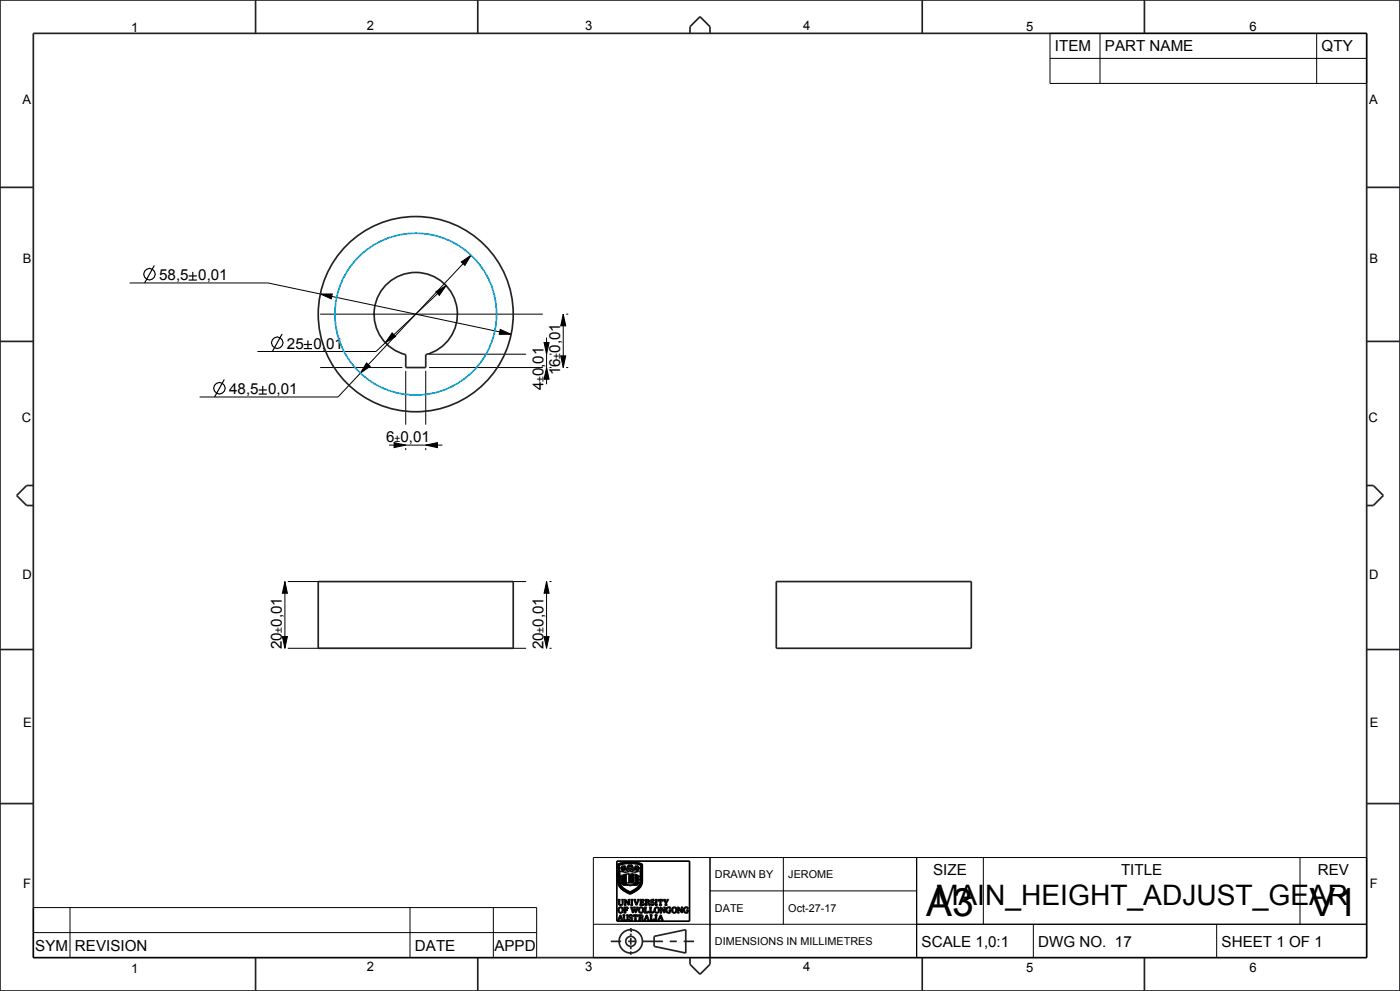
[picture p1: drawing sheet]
<svg xmlns="http://www.w3.org/2000/svg" width="420mm" height="297mm" viewBox="0 0 420 297" stroke-linecap="round" stroke-linejoin="round" font-family="sans-serif">
<g fill="none" stroke="#000" stroke-width=".51">
<path d="M185.1 258.1h21.8v18h-21.8zM185.3 259l1.5-.5 1.8-.2 2.2 .2 1.9 .5-.1 5.6-.3 1-.9 .9-2.4 1.4-1.8-.9-1.1-1-.7-1.6zM185.4 259.1l1.7-.5 2.1-.2 2 .2 1.4 .5v5.4l-.4 1.1-.9 .9-2.3 1.3-1.8-1-1.1-.9-.6-1.6zM185.6 259.2l1.5-.5 1.7-.1 2 .1 1.7 .5-.2 5.8-.8 1.2-1.9 1.2a1.1 1.1 0 0 1-1.6-.2l-1.6-1.1-.7-1.2zM185.8 259.3l1.4-.4 1.8-.1 1.8 .1 1.5 .4-.2 5.7-.9 1.2-2.1 1.3-2.2-1.3-1-1.2zM186.6 259.5l.4 .4 .5-.4-.2 .7 .3 .6-.5-.2-.6 .3 .2-.5-.5-.2 .5-.2zM186.7 259.6l.1 .4zM187.3 259.7l.1-.1-.2 .3zM188.4 259.2l.5 .1 .1 .4 .2-.4 .4-.1-.1 .6 .6 .2-.3 .3h-.5l-.3 .7-.3-.7-.7-.3 .6-.2zM188.6 259.4l.3 .3zM189.2 259.4h.3l-.3 .3zM189.5 259.9l.5 .1z"/>
<path d="M190.6 259.6l.3 .3zM191 259.9l-.5-.4v.4l.2 .3-.3 .6 .6-.2 .2 .3h.4l-.3-.5M191 259.9h.1M191 259.9l.4-.4v.6l.5 .1-.6 .2M191.4 259.6l-.2 .4zM185.4 269.6h.7l-.2 .2v1.1l.4 .3 .4-.3v-1l-.2-.3h.6l-.2 .2-.2 1.3-.5 .2-.5-.2-.1-1.3zM185.8 273.2h.1M185.9 272.1l.4-.1 .3 .3 .1 .8-.3 .4-.6-.3zM185.9 261.2l1.8 .2 1.4-.2 1.2 .2 1.8-.2v3.2l-.5 1.1-.9 .9-1.7 .9-1.9-1.1-.7-.7-.4-.9zM186.1 274.5v.1a.3 .3 0 0 1 .2 .3 .3 .3 0 0 1-.4 .3zM186.1 274.2l.9 1.6h-.8l.3-.1-.2-.5h-.5l-.2 .5 .2 .1h-.5zM186.3 260.2h.1"/>
<path d="M186.3 260.2l.3-.1zM186.3 264.5h.2zM186.3 262.6l.2 .1zM186.3 263.3l.4 .3-.2 .3-.3-.3zM186.3 262.4l.4 .2-.3 .4-.2-.3zM186.3 264.2l.4 .2-.3 .4-.2-.3zM186.7 260.6l.1-.1-.2 .3zM186.8 262.2h.2l-.1 2.9 2.1 .2 2.2-.2v-2.6l-.1 2.5-.1-2.8h.3v2.1a.68 .68 0 0 1-.1 .9 .68 .68 0 0 1-.9 0l-1.3 .2-2.2-.2zM186.8 274.2h.7l-.2 .2v1l.5 .4 .4-.4v-.9l-.3-.3h.6l-.2 .2-.2 1.3-.5 .2-.4-.2-.1-1.3zM186.9 260.5l.4-.3-.1 .2zM187.1 260.6h.1M187.1 271.9h1.3v.5l-.4-.4a.34 .34 0 0 0-.5 .3 .34 .34 0 0 0 .4 .4l.2-.3v.7l-.5-.3v.6l.2 .2h-.7l.2-.3v-1.2z"/>
<path d="M187.2 262.1l-.1 2.7zM187.3 269.6h.4l.9 1.3v-1l-.2-.3h.6l-.3 .3v1.4l-1.1-1.4v1.1l.3 .3h-.6l.2-.3v-1.1zM187.3 262l1.6 .1v.1l-.3-.1 .3 .2v.2l-.3-.1 .3 .2v.2l-.3-.1 .3 .3h-.3l.3 .3-.3-.1 .3 .2v.2l-.3-.1 .3 .2-.3 .1 .3 .3h-.3l.3 .1v.2l-.3-.1 .3 .4h-1.6zM187.4 264.1l.3 .1M187.4 264.1l.1 .1M187.4 262.8h.5zM187.4 264.4h.5zM187.4 263.9h.5zM187.4 262.5h.5zM187.4 263.6h.5zM187.4 263.1h.5zM187.4 262.2h.5z"/>
<path d="M187.5 264.2h.1M187.5 263.4h.3M187.5 260.2l.9 .8-.7-.3zM187.7 264.2h-.2M187.7 264.2h.2h-.4M187.8 263.3l-.3 .1M187.8 263.3h.1M187.8 263.3v.1M188.1 260l.4-.1zM188.7 263.5h.1M188.8 260.2l.5 .1-.4 .1zM188.8 274.3l.9-.1v.4l-.4-.3-.4 .2 .8 .7-.3 .6-.8 .1v-.5l.5 .4 .5-.3-.9-.6z"/>
<path d="M189.1 262.1l1.7-.1v2.6l-1.7 .1zM189.2 269.6h.7l-.2 .2v1.2l.2 .3h-.7l.2-.3v-1.2zM189.4 263l.9 .1zM189.4 262.2l.9 .1zM189.4 263.5l.9 .2zM189.4 262.7l.9 .1zM189.4 262.7h.1M189.4 263.8l.9 .1zM189.4 264l.9 .2zM189.4 263.8h.1M189.4 263.2l.8 .2M189.4 263.2v.1"/>
<path d="M189.4 262.4l.9 .2zM189.4 263.3l.9 .1M189.4 264.3l.9 .2zM190 274.2h1.3v.5l-.5-.4v1.4l.2 .1h-.8l.3-.1v-1.4l-.6 .4zM190.1 269.6h.7l-.2 .2 .4 1.2 .4-1.1-.2-.3h.6l-.8 1.7zM190.2 262.6h.1M190.2 264.4h.1M190.2 263.4h.1M190.3 272.5l-.5 1.1-.7-1.7h.7l-.2 .2 .3 1.1 .4-.9-.3-.4h.7l-.2 .2 .3 1.1 .1-.4M190.3 272.5h.1M190.3 272.5l.5 1.1 .7-1.7h-.6l.2 .2-.1 .6M190.4 260.2h.1l-.1 .4-.7 .4z"/>
<path d="M190.8 260.2l.3 .3zM190.8 260.2h.1M190.9 271.3h.1M190.9 262.1l.1 2.7zM190.9 260.1l.3 .3zM190.9 272.8h.1M191.1 265h.1M191.2 260.5l.3 .3zM191.3 260.4h.1M191.4 263.5l.4-.1a.25 .25 0 0 1 .1 .3 .25 .25 0 0 1-.3 .1l.1-.2zM191.4 264.4l.4-.1v.5h-.2l.1-.2zM191.4 262.6l.4-.2v.6h-.2l.1-.3z"/>
<path d="M191.4 260.1l.4 .1zM191.5 274.2l1.3 .2v.4l-.4 .2 .3 .2 .4 .7-.4-.1-.2-.6-.3-.1h-.2v.6l.3 .1h-.8l.3-.1v-1.3zM191.8 262.4h.1M191.9 269.6h1.3v.5l-.5-.4a.32 .32 0 0 0-.3 .3 .32 .32 0 0 0 .2 .4l.3-.3v.6l-.2-.2h-.3a.44 .44 0 0 0 .1 .5 .44 .44 0 0 0 .5 .1l.3-.3v.5h-1.4l.3-.5-.1-1zM192 272.1l.5-.1 .3 .3v.8l-.3 .4-.6-.4zM192 274.3l.5 .1v.5l-.5 .1zM193.3 271.9h.7l-.3 .2v1.4l.6-.1 .3-.4v.6h-1.4l.3-.2v-1.3zM193.7 271.1l-.2 .2h.7l-.2-.2M193.7 271.1v-1.3l-.2-.2 1 .1 .3 .4-.4 .3 .3 .2 .3 .7-.4-.1-.3-.7h-.4v.6M193.7 271.1h.1M193.9 269.7l.6 .1-.1 .5-.5 .1zM193.9 271.1h.1"/>
<path d="M194 274.5v.3a.24 .24 0 0 1 .1 .4 .24 .24 0 0 1-.4-.1zM194 274.2l.9 1.6h-.8l.2-.1-.1-.5h-.5l-.2 .5 .2 .1h-.5zM194.8 271.9h.7l-.2 .2v1.4l.5-.1 .3-.4a.5 .5 0 0 1-.2 .6 .5 .5 0 0 1-.6 0h-.5l.2-.4v-1.1zM194.9 274.2h.8l-.2 .2v1.4l.5-.1 .2-.4 .1 .5h-1.3l.2-.1v-1.3zM195.3 269.8l.9-.2v.5l-.4-.4-.4 .2 .8 .7-.2 .6-.8 .1v-.5l.5 .4 .4-.3-.9-.6zM196.4 274.2h.8l-.3 .2v1.3l.3 .1h-.8l.3-.1v-1.3zM196.5 269.6h.7l-.2 .2v1.2l.2 .3h-.7l.3-.2v-1.2zM196.8 272.1l.4-.1 .3 .3v.7l-.2 .5h-.4l-.3-.3zM197.5 269.6h.8a.4 .4 0 0 1 .5 .1 .4 .4 0 0 1 .1 .4l-.6-.4v1.4l.2 .2h-.7l.2-.2v-1.4l-.5 .4zM198 271.9a1.64 1.64 0 0 1 1.2 1.2l.1 .1v-1l-.3-.3h.7l-.3 .3v1.4l-1.1-1.4v1.1l.3 .3h-.6l.2-.5v-1zM198.1 274.5l.3 .7h-.5zM198.2 274.2l.8 1.6h-.7l.2-.1-.1-.5h-.5l-.2 .5 .2 .1h-.5z"/>
<path d="M199 269.6h.7l-.2 .2 .1 .3a.27 .27 0 0 0 .4 .2 .27 .27 0 0 0 .2-.4l-.2-.3h.6l-.7 1v.5l.3 .2h-.8l.3-.2v-.5zM200 272.1l1.1-.2v.5l-.4-.4-.4 .1-.3 .7 .2 .5 .4 .2 .3-.1v-.5l-.2-.1h.6l-.2 .7-.6 .1-.6-.3-.2-.6zM202 272.1l.4-.1 .3 .3 .1 .8-.4 .4-.6-.3zM203.2 271.9a1.51 1.51 0 0 1 1.3 1.2l.1-.9-.3-.3h.6l-.2 .3v1.4l-1.2-1.4 .1 1.1 .2 .3h-.6l.2-.7v-.8zM205.3 272.1l1.1-.2v.5l-.7-.4-.4 .8 .2 .5 .4 .2 .3-.1v-.5l-.3-.1h.7l-.2 .7-.6 .1-.6-.3-.2-.6z"/>
<circle cx="189" cy="260" r=".16"/>
<circle cx="186.2" cy="272.8" r=".83"/>
<circle cx="186.4" cy="263.6" r=".1"/>
<circle cx="187" cy="260.2" r=".17"/>
<circle cx="192.3" cy="272.8" r=".82"/>
<circle cx="197" cy="272.7" r=".82"/>
<circle cx="202.3" cy="272.7" r=".82"/>
</g>
<g fill="none" stroke="#000" stroke-width=".35">
<path d="M46.3 79.6l-2.9 5.2M56.6 82.7h2.5M56.6 83.9h2.5M57.8 81.5v2.4M67.3 113.7l-2.9 5.3M77.6 116.9h2.5M77.6 118.1h2.5M78.8 115.7v2.4M84.6 100.1l-2.9 5.2M91.2 103.2h2.4M91.2 104.5h2.4M92.4 102v2.5"/>
<circle cx="44.8" cy="82.2" r="1.72"/>
<circle cx="65.8" cy="116.4" r="1.72"/>
<circle cx="83.1" cy="102.7" r="1.72"/>
</g>
<g fill="#000">
<path d="M138.4 78.5l2.9-2-1.8 3zM96.1 88.1h3.6l-.3 1.5zM130.8 87.4l3-1.8-2 2.9zM169 94.2l.7 3.5h-1.5zM110 108.8l1.1 1-3 2zM117.6 99.8l1.1 1.1-3.1 1.8zM150.1 98.7l3.2 1.5h-3.5zM164 110.2l.7 3.5h-1.5zM163.2 102.7h1.5l-.7 3.5zM168.2 106.7h1.5l-.7 3.5zM118.2 132.7l3.5 .7-3.5 .8zM127.7 133.4l3.5-.7v1.5z"/>
<path d="M85.5 174.3l.7 3.5h-1.5zM164 174.3l.7 3.5h-1.5zM84.7 190.8h1.5l-.7 3.5zM163.2 190.8h1.5l-.7 3.5z"/>
</g>
<g fill="none" stroke="#000" stroke-width=".3">
<path d="M315 10h95v15h-95zM315 17.5h95M330 10v15M395 10v15M138.4 78.5l2.9-2-1.8 3zM141.3 76.5l-39.9 42.5h-41.5M38.9 84.8h41.5l72.9 15.4M96 94.2h66.8M96.1 88.1h3.6l-.3 1.5zM117.6 99.8l1.1 1.1-3.1 1.8zM130.8 87.4l3-1.8-2 2.9zM133.8 85.6l-21 19.7h-35.6"/>
<path d="M150.1 98.7l3.2 1.5h-3.5zM169 94.2l.7 3.5h-1.5zM169 94.2v16M169.8 94.2h.7M96 110.2h24.7M110 108.8l1.1 1-3 2zM121.7 111.2v16.1M127.7 111.2v16.1M128.7 110.2h34.1M128.7 106.2h29.1M163.2 102.7h1.5l-.7 3.5zM164 110.2l.7 3.5h-1.5z"/>
<path d="M164 101.2v14M164.8 110.2h.7M164.8 106.2h.7M168.2 106.7h1.5l-.7 3.5zM169.8 110.2h.7M116.7 133.4h16M118.2 132.7l3.5 .7-3.5 .8zM121.7 134.3v.6M127.7 133.4l3.5-.7v1.5zM127.7 134.3v.6M85.5 174.3l.7 3.5h-1.5zM85.5 174.3v20"/>
<path d="M86.3 174.3h71.5M164 174.3l.7 3.5h-1.5zM164 174.3v20M164.8 174.3h.7M84.7 190.8h1.5l-.7 3.5zM86.3 194.3h71.5M163.2 190.8h1.5l-.7 3.5zM164.8 194.3h.7M178 257h232v30h-232zM213 257v30M235 257v20M275 257v30"/>
<path d="M295 257v20M390 257v20M10 272h151v15h-151zM10 279.5h151M21 272v15M123 272v15M148 272v15M178 277h232M213 267h62M310 277v10M365 277v10"/>
</g>
<g fill="none" stroke="#222226" stroke-width=".51">
<path d="M0 0h420v297h-420zM10 10h400v277h-400zM76.7 0v10M143.3 0v10M207 10v-2l3-3 3 3v2M276.7 0v10M343.3 0v10M0 56.2h10M410 56.2h10M115.5 85.7a12.5 12.5 0 0 1 20 2.1 12.5 12.5 0 0 1-7.8 18.5v3.9h-6v-3.9a12.5 12.5 0 0 1-6.2-20.6zM0 102.3h10M410 102.3h10"/>
<path d="M10 145.5h-2l-3 3 3 3h2M410 145.5h2l3 3-3 3h-2M0 194.7h10M410 194.7h10M0 240.8h10M410 240.8h10M189.2 279.1h.1M189.2 278.1v1M189.2 279.8v.7M76.7 287v10M143.3 287v10M183.2 282.1h3.2"/>
<path d="M188.4 282.1h2.1M189.2 281.1v2M189.2 283.8v.7M189.2 285.1v1M192.6 282.1h6.3M196.2 280.6l9.5-2v7l-9.5-2zM200.9 282.1h2.1M205.1 282.1h3.1M207 287v2l3 3 3-3v-2M276.7 287v10M343.3 287v10"/>
<circle cx="189.2" cy="282.1" r="3.5"/>
<circle cx="189.2" cy="282.1" r="1.5"/>
</g>
<!-- layer: 02___PRT_ALL_AXES -->
<g fill="none" stroke="#222226" stroke-width=".51">
<path d="M95.5 174.3h58.5v20h-58.5zM232.9 174.3h58.5v20h-58.5z"/>
<circle cx="124.7" cy="94.1" r="29.3"/>
</g>
<!-- layer: 03___PRT_ALL_CURVES -->
<circle cx="124.7" cy="94.1" r="24.3" fill="none" stroke="#09c" stroke-width=".51"/>
<g font-size="11.7">
<text x="277.8" y="274.5">A3</text>
<text x="392.8" y="274.4">V1</text>
</g>
<text font-size="8.5" x="280.5" y="271.3">MAIN_HEIGHT_ADJUST_GEAR</text>
<g font-size="4.6">
<text x="316.5" y="15.3">ITEM</text>
<text x="331.5" y="15.3">PART NAME</text>
<text x="396.5" y="15.3">QTY</text>
<text x="47.8" y="83.9">58,5</text>
<text x="59.5" y="83.9">0,01</text>
<text x="86.1" y="104.5">25</text>
<text x="94" y="104.5">0,01</text>
<text x="168.1" y="105.7" transform="rotate(-90 168.1 105.7)">0,01</text>
<text x="163.1" y="112.7" transform="rotate(-90 163.1 112.7)">0,01</text>
<text x="168.1" y="112.5" transform="rotate(-90 168.1 112.5)">16</text>
<text x="68.7" y="118.1">48,5</text>
<text x="80.5" y="118.1">0,01</text>
<text x="163.1" y="117" transform="rotate(-90 163.1 117)">4</text>
<text x="115.9" y="132.5">6</text>
<text x="120.1" y="132.5">0,01</text>
<text x="84.6" y="187.8" transform="rotate(-90 84.6 187.8)">0,01</text>
<text x="163.1" y="187.8" transform="rotate(-90 163.1 187.8)">0,01</text>
<text x="84.6" y="194.6" transform="rotate(-90 84.6 194.6)">20</text>
<text x="163.1" y="194.6" transform="rotate(-90 163.1 194.6)">20</text>
<text x="279.9" y="262.3">SIZE</text>
<text x="336.3" y="262.3">TITLE</text>
<text x="395.3" y="262.3">REV</text>
<text x="10.6" y="285">SYM</text>
<text x="22.5" y="285">REVISION</text>
<text x="124.5" y="285">DATE</text>
<text x="148.3" y="285">APPD</text>
<text x="276.5" y="283.8">SCALE 1,0:1</text>
<text x="311.5" y="283.8">DWG NO. 17</text>
<text x="366.5" y="283.8">SHEET 1 OF 1</text>
</g>
<g font-size="3.9">
<text x="39.4" y="9.7">1</text>
<text x="110.1" y="9.1">2</text>
<text x="175.6" y="9.1">3</text>
<text x="240.9" y="9">4</text>
<text x="307.8" y="9.3">5</text>
<text x="374.8" y="9.3">6</text>
<text x="6.8" y="31.1">A</text>
<text x="410.8" y="31.1">A</text>
<text x="6.8" y="78.9">B</text>
<text x="410.8" y="78.9">B</text>
<text x="6.6" y="126.5">C</text>
<text x="410.6" y="126.5">C</text>
<text x="6.8" y="173.5">D</text>
<text x="410.8" y="173.5">D</text>
<text x="6.9" y="217.9">E</text>
<text x="410.9" y="217.9">E</text>
<text x="7" y="266.3">F</text>
<text x="411" y="266.3">F</text>
<text x="39.4" y="291.7">1</text>
<text x="110.1" y="291.1">2</text>
<text x="175.6" y="291.1">3</text>
<text x="240.9" y="291">4</text>
<text x="307.8" y="291.3">5</text>
<text x="374.8" y="291.3">6</text>
</g>
<g font-size="3.3">
<text x="214.5" y="263.3">DRAWN BY</text>
<text x="236.5" y="263.3">JEROME</text>
<text x="214.5" y="273.3">DATE</text>
<text x="236.5" y="273.3">Oct-27-17</text>
<text x="214.5" y="283.3">DIMENSIONS IN MILLIMETRES</text>
</g>
<g font-size="3.2">
<text x="168.1" y="107.4" transform="rotate(-90 168.1 107.4)">±</text>
<text x="163.1" y="114.5" transform="rotate(-90 163.1 114.5)">±</text>
<text x="118.4" y="132.5">±</text>
<text x="84.6" y="189.6" transform="rotate(-90 84.6 189.6)">±</text>
<text x="163.1" y="189.6" transform="rotate(-90 163.1 189.6)">±</text>
</g>
</svg>
